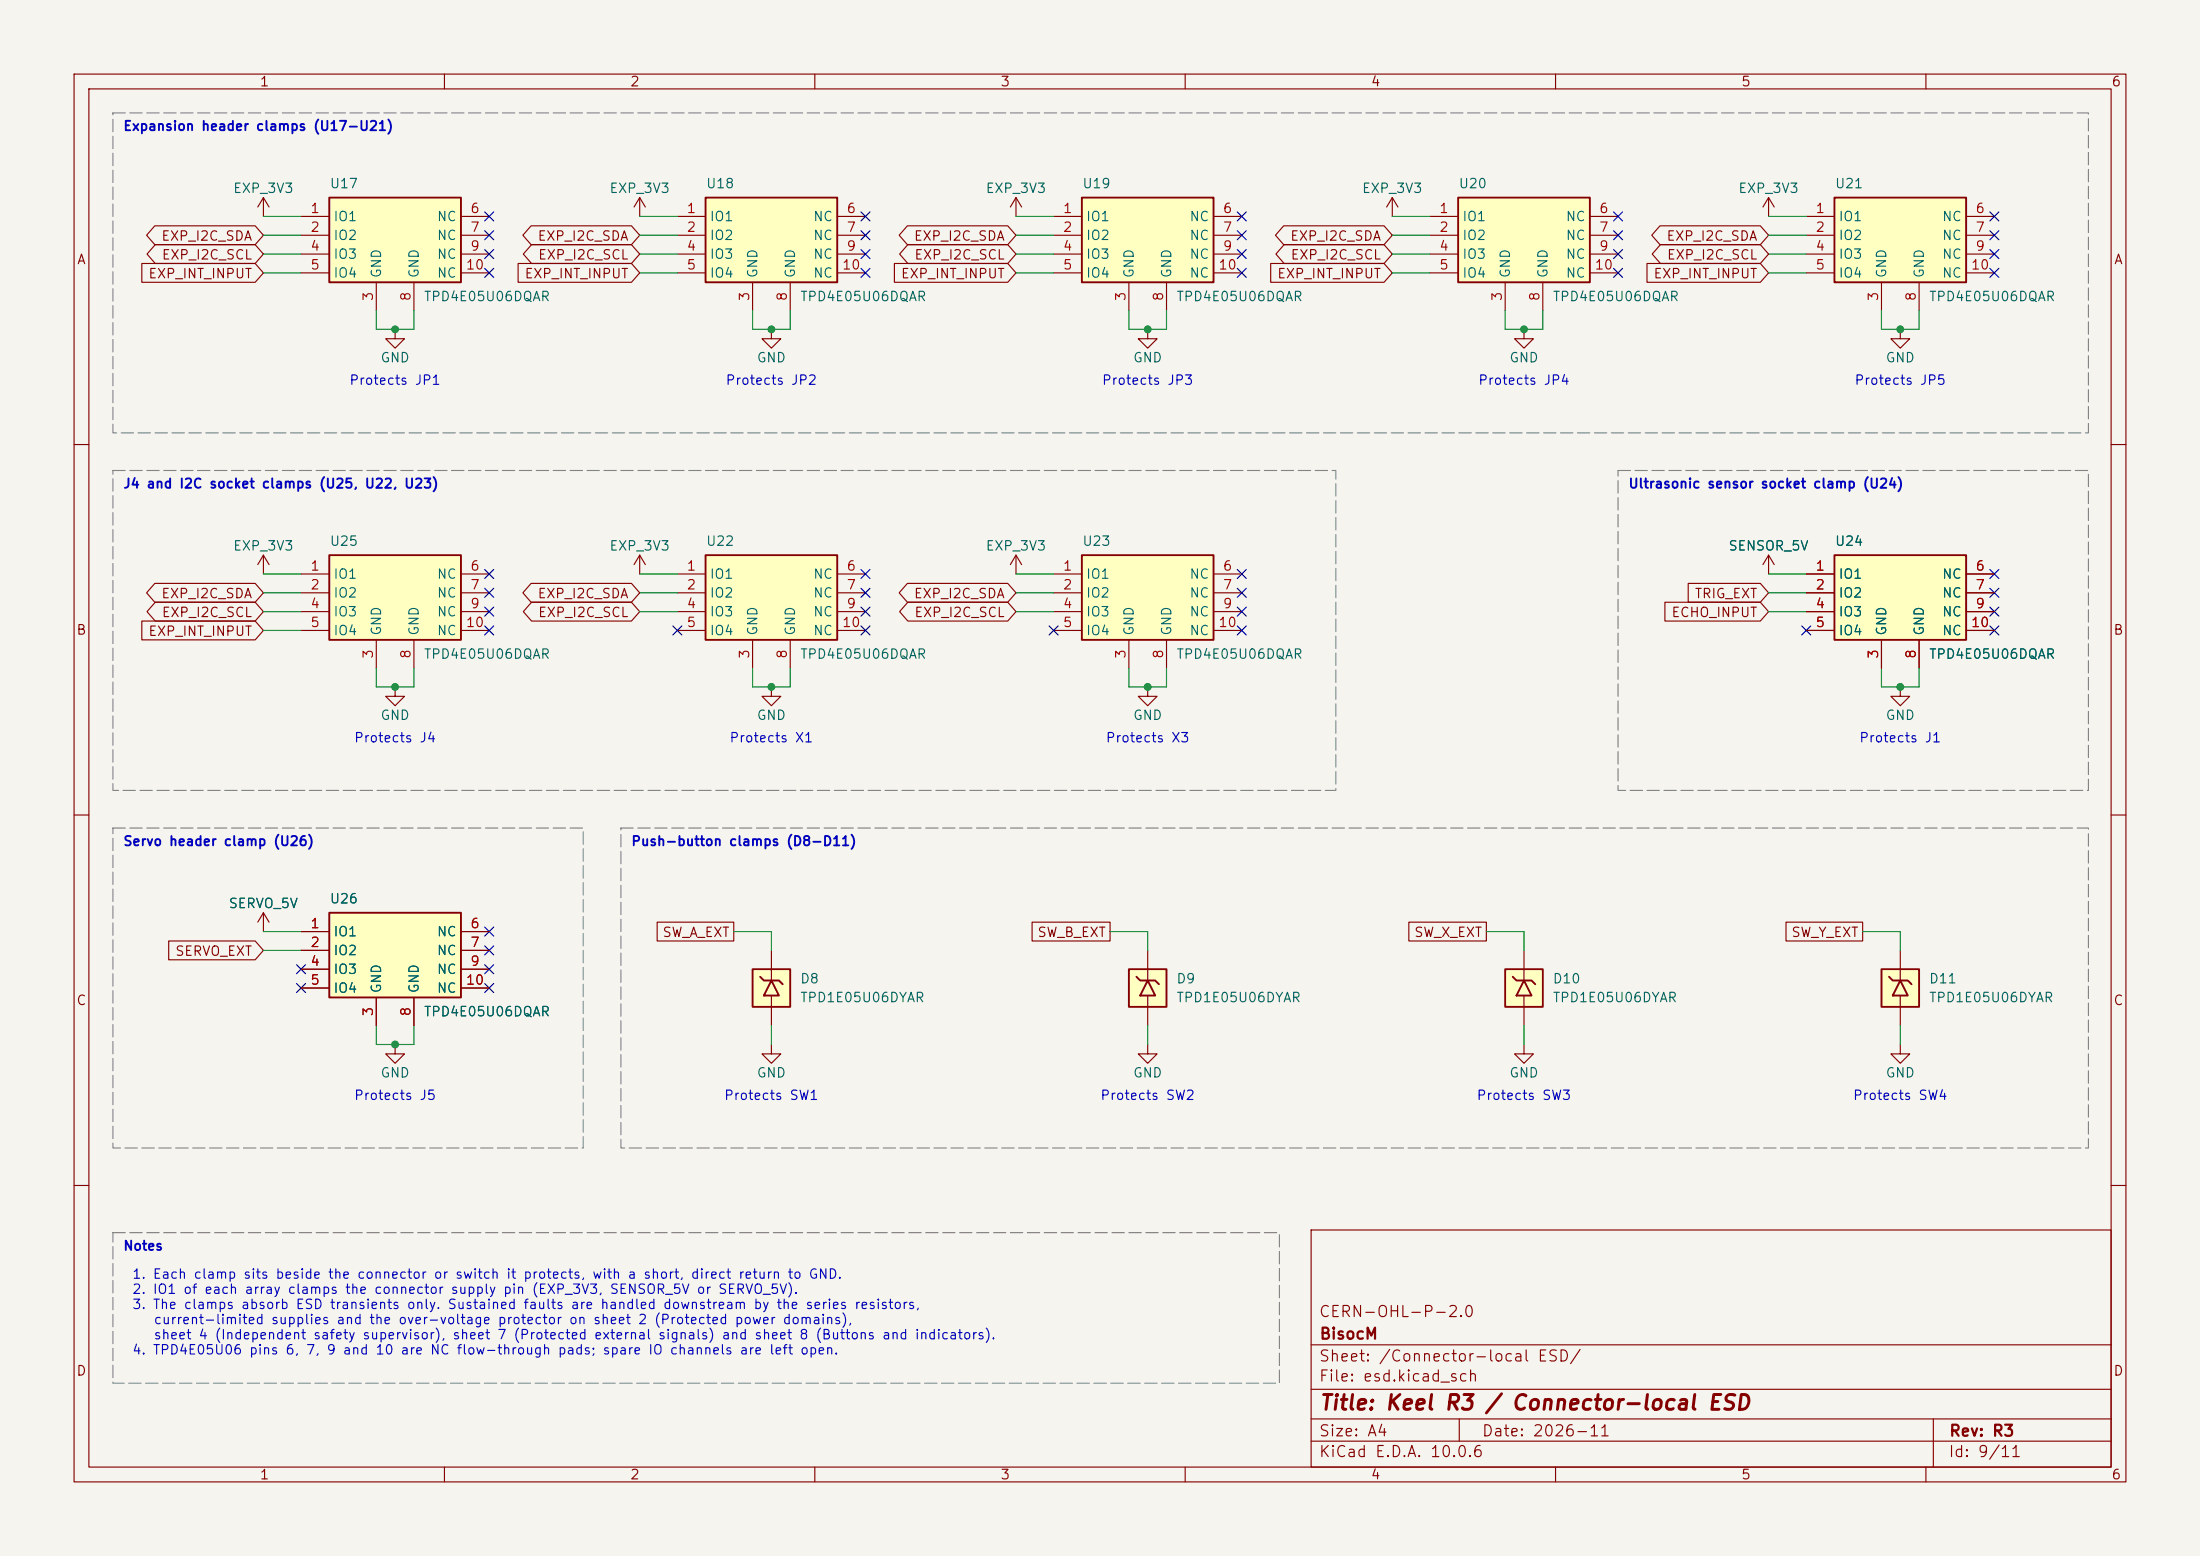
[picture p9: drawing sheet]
<svg xmlns="http://www.w3.org/2000/svg" width="297mm" height="210mm" viewBox="0 0 297 210" stroke-linecap="round" stroke-linejoin="round" font-family="sans-serif">
<path d="M0 0h297v210h-297z" fill="#f5f4ef" stroke="#f5f4ef" stroke-width=".14"/>
<g fill="none" stroke="#840000" stroke-width=".15">
<path d="M10 10h277v190h-277zM12 12h273v186h-273zM60 10v2M110 10v2M160 10v2M210 10v2M260 10v2M154.9 44.5v1.2h1.3l-1.3 1.3-1.2-1.3h1.2M10 60h2M285 60h2M10 110h2M285 110h2"/>
<path d="M10 160h2M177 166h108v32h-108zM285 160h2M60 198v2M110 198v2M160 198v2M177 194.5h108M177 191.5h108M177 187.5h108M177 181.5h108M197 191.5v3M210 198v2"/>
<path d="M260 198v2M261 191.5v6.5"/>
</g>
<path d="M152.4 130.8h5.1v5.1h-5.1z" fill="#ffffc2"/>
<path d="M152.4 130.8h5.1v5.1h-5.1zM153.4 131.8l.5 .5h2.1l.5 .5M154.9 132.3l1.1 2.1h-2.1z" fill="none" stroke="#840000" stroke-width=".25"/>
<path d="M104.1 44.5v1.2h1.3l-1.3 1.3-1.2-1.3h1.2M104.1 92.7v1.3h1.3l-1.3 1.3-1.2-1.3h1.2M154.9 128.3v4M154.9 134.4v4M256.5 141v1.2h1.3l-1.3 1.3-1.2-1.3h1.2" fill="none" stroke="#840000" stroke-width=".15"/>
<path d="M203.2 130.8h5.1v5.1h-5.1z" fill="#ffffc2"/>
<path d="M203.2 130.8h5.1v5.1h-5.1zM204.2 131.8l.5 .5h2.1l.5 .5M205.7 132.3l1.1 2.1h-2.1z" fill="none" stroke="#840000" stroke-width=".25"/>
<path d="M205.7 128.3v4M205.7 134.4v4" fill="none" stroke="#840000" stroke-width=".15"/>
<path d="M95.2 74.9h17.8v11.5h-17.8z" fill="#ffffc2"/>
<path d="M95.2 74.9h17.8v11.5h-17.8z" fill="none" stroke="#840000" stroke-width=".25"/>
<path d="M91.4 77.5h3.8M113 77.5h3.8M91.4 80h3.8M91.4 82.6h3.8M91.4 85.1h3.8M101.6 86.4v3.8M106.7 86.4v3.8M113 80h3.8M113 82.6h3.8M113 85.1h3.8" fill="none" stroke="#840000" stroke-width=".15"/>
<path d="M44.4 26.7h17.8v11.4h-17.8z" fill="#ffffc2"/>
<path d="M44.4 26.7h17.8v11.4h-17.8z" fill="none" stroke="#840000" stroke-width=".25"/>
<g fill="none" stroke="#840000" stroke-width=".15">
<path d="M40.6 29.2h3.8M40.6 31.8h3.8M40.6 34.3h3.8M40.6 36.8h3.8M50.8 38.1v3.8M55.9 38.1v3.8M62.2 29.2h3.8M62.2 31.8h3.8M62.2 34.3h3.8M62.2 36.8h3.8M238.8 74.9l-.8 1.3M238.8 74.9l.7 1.3"/>
<path d="M238.8 74.9v2.6"/>
</g>
<path d="M254 130.8h5.1v5.1h-5.1z" fill="#ffffc2"/>
<path d="M254 130.8h5.1v5.1h-5.1zM255 131.8l.5 .5h2.1l.5 .5M256.5 132.3l1.1 2.1h-2.1z" fill="none" stroke="#840000" stroke-width=".25"/>
<path d="M256.5 128.3v4M256.5 134.4v4" fill="none" stroke="#840000" stroke-width=".15"/>
<path d="M44.4 74.9h17.8v11.5h-17.8z" fill="#ffffc2"/>
<path d="M44.4 74.9h17.8v11.5h-17.8z" fill="none" stroke="#840000" stroke-width=".25"/>
<g fill="none" stroke="#840000" stroke-width=".15">
<path d="M188 26.7l-.8 1.2M188 26.7l.7 1.2M188 26.7v2.5M40.6 77.5h3.8M62.2 77.5h3.8M40.6 80h3.8M40.6 82.6h3.8M40.6 85.1h3.8M50.8 86.4v3.8M55.9 86.4v3.8M62.2 80h3.8M62.2 82.6h3.8"/>
<path d="M62.2 85.1h3.8"/>
</g>
<path d="M146 26.7h17.8v11.4h-17.8z" fill="#ffffc2"/>
<path d="M146 26.7h17.8v11.4h-17.8z" fill="none" stroke="#840000" stroke-width=".25"/>
<path d="M142.2 29.2h3.8M142.2 31.8h3.8M142.2 34.3h3.8M142.2 36.8h3.8M152.4 38.1v3.8M157.5 38.1v3.8M163.8 29.2h3.8M163.8 31.8h3.8M163.8 34.3h3.8M163.8 36.8h3.8M205.7 44.5v1.2h1.3l-1.3 1.3-1.2-1.3h1.2" fill="none" stroke="#840000" stroke-width=".15"/>
<path d="M101.6 130.8h5.1v5.1h-5.1z" fill="#ffffc2"/>
<path d="M101.6 130.8h5.1v5.1h-5.1zM102.6 131.8l.5 .5h2.1l.5 .5M104.1 132.3l1.1 2.1h-2.1z" fill="none" stroke="#840000" stroke-width=".25"/>
<path d="M154.9 92.7v1.3h1.3l-1.3 1.3-1.2-1.3h1.2M104.1 128.3v4M104.1 134.4v4" fill="none" stroke="#840000" stroke-width=".15"/>
<path d="M44.4 123.2h17.8v11.4h-17.8z" fill="#ffffc2"/>
<path d="M44.4 123.2h17.8v11.4h-17.8z" fill="none" stroke="#840000" stroke-width=".25"/>
<g fill="none" stroke="#840000" stroke-width=".15">
<path d="M35.6 123.2l-.8 1.3M35.6 123.2l.7 1.3M35.6 123.2v2.5M40.6 125.7h3.8M40.6 128.3h3.8M40.6 130.8h3.8M40.6 133.4h3.8M50.8 134.6v3.8M55.9 134.6v3.8M62.2 125.7h3.8M62.2 128.3h3.8M62.2 130.8h3.8"/>
<path d="M62.2 133.4h3.8M53.3 141v1.2h1.3l-1.3 1.3-1.2-1.3h1.2M154.9 141v1.2h1.3l-1.3 1.3-1.2-1.3h1.2"/>
</g>
<path d="M247.6 26.7h17.8v11.4h-17.8z" fill="#ffffc2"/>
<path d="M247.6 26.7h17.8v11.4h-17.8z" fill="none" stroke="#840000" stroke-width=".25"/>
<path d="M243.8 29.2h3.8M243.8 31.8h3.8M243.8 34.3h3.8M243.8 36.8h3.8M254 38.1v3.8M259.1 38.1v3.8M265.4 29.2h3.8M265.4 31.8h3.8M265.4 34.3h3.8M265.4 36.8h3.8M256.5 44.5v1.2h1.3l-1.3 1.3-1.2-1.3h1.2" fill="none" stroke="#840000" stroke-width=".15"/>
<path d="M196.8 26.7h17.8v11.4h-17.8z" fill="#ffffc2"/>
<path d="M196.8 26.7h17.8v11.4h-17.8z" fill="none" stroke="#840000" stroke-width=".25"/>
<g fill="none" stroke="#840000" stroke-width=".15">
<path d="M35.6 26.7l-.8 1.2M35.6 26.7l.7 1.2M35.6 26.7v2.5M86.4 26.7l-.8 1.2M86.4 26.7l.7 1.2M86.4 26.7v2.5M193 29.2h3.8M193 31.8h3.8M193 34.3h3.8M193 36.8h3.8M203.2 38.1v3.8M208.3 38.1v3.8"/>
<path d="M214.6 29.2h3.8M214.6 31.8h3.8M214.6 34.3h3.8M214.6 36.8h3.8M137.2 74.9l-.8 1.3M137.2 74.9l.7 1.3M137.2 74.9v2.6"/>
</g>
<path d="M95.2 26.7h17.8v11.4h-17.8z" fill="#ffffc2"/>
<path d="M95.2 26.7h17.8v11.4h-17.8z" fill="none" stroke="#840000" stroke-width=".25"/>
<path d="M91.4 29.2h3.8M91.4 31.8h3.8M91.4 34.3h3.8M91.4 36.8h3.8M101.6 38.1v3.8M106.7 38.1v3.8M113 29.2h3.8M113 31.8h3.8M113 34.3h3.8M113 36.8h3.8" fill="none" stroke="#840000" stroke-width=".15"/>
<path d="M146 74.9h17.8v11.5h-17.8z" fill="#ffffc2"/>
<path d="M146 74.9h17.8v11.5h-17.8z" fill="none" stroke="#840000" stroke-width=".25"/>
<g fill="none" stroke="#840000" stroke-width=".15">
<path d="M137.2 26.7l-.8 1.2M137.2 26.7l.7 1.2M137.2 26.7v2.5M53.3 44.5v1.2h1.3l-1.3 1.3-1.2-1.3h1.2M35.6 74.9l-.8 1.3M35.6 74.9l.7 1.3M35.6 74.9v2.6M142.2 77.5h3.8M163.8 77.5h3.8M142.2 80h3.8M142.2 82.6h3.8M142.2 85.1h3.8"/>
<path d="M152.4 86.4v3.8M157.5 86.4v3.8M163.8 80h3.8M163.8 82.6h3.8M163.8 85.1h3.8M104.1 141v1.2h1.3l-1.3 1.3-1.2-1.3h1.2"/>
</g>
<path d="M247.6 74.9h17.8v11.5h-17.8z" fill="#ffffc2"/>
<path d="M247.6 74.9h17.8v11.5h-17.8z" fill="none" stroke="#840000" stroke-width=".25"/>
<g fill="none" stroke="#840000" stroke-width=".15">
<path d="M19.1 35.6h15.3l1.2 1.2-1.2 1.3h-15.3zM20.9 30.5h13.5l1.2 1.3-1.2 1.2h-13.5l-1.1-1.2zM21 33h13.4l1.2 1.3-1.2 1.3h-13.4l-1.2-1.3zM69.9 35.6h15.3l1.2 1.2-1.2 1.3h-15.3zM71.7 30.5h13.5l1.2 1.3-1.2 1.2h-13.5l-1.1-1.2zM71.8 33h13.4l1.2 1.3-1.2 1.3h-13.4l-1.2-1.3zM120.7 35.6h15.3l1.2 1.2-1.2 1.3h-15.3zM122.5 30.5h13.5l1.2 1.3-1.2 1.2h-13.5l-1.1-1.2zM122.6 33h13.4l1.2 1.3-1.2 1.3h-13.4l-1.2-1.3zM171.5 35.6h15.3l1.2 1.2-1.2 1.3h-15.3zM173.3 30.5h13.5l1.2 1.3-1.2 1.2h-13.5l-1.1-1.2zM173.4 33h13.4l1.2 1.3-1.2 1.3h-13.4l-1.2-1.3z"/>
<path d="M222.3 35.6h15.3l1.2 1.2-1.2 1.3h-15.3zM224.1 30.5h13.5l1.2 1.3-1.2 1.2h-13.5l-1.1-1.2zM224.2 33h13.4l1.2 1.3-1.2 1.3h-13.4l-1.2-1.3zM238.8 26.7l-.8 1.2M238.8 26.7l.7 1.2M238.8 26.7v2.5M20.9 78.7h13.5l1.2 1.3-1.2 1.3h-13.5l-1.1-1.3zM71.7 78.7h13.5l1.2 1.3-1.2 1.3h-13.5l-1.1-1.3zM86.4 74.9l-.8 1.3M86.4 74.9l.7 1.3M86.4 74.9v2.6M122.5 78.7h13.5l1.2 1.3-1.2 1.3h-13.5l-1.1-1.3z"/>
<path d="M227.9 78.7h9.7l1.2 1.3-1.2 1.3h-9.7zM243.8 77.5h3.8M265.4 77.5h3.8M19.1 83.8h15.3l1.2 1.3-1.2 1.3h-15.3zM21 81.3h13.4l1.2 1.3-1.2 1.2h-13.4l-1.2-1.2zM53.3 92.7v1.3h1.3l-1.3 1.3-1.2-1.3h1.2M71.8 81.3h13.4l1.2 1.3-1.2 1.2h-13.4l-1.2-1.2zM122.6 81.3h13.4l1.2 1.3-1.2 1.2h-13.4l-1.2-1.2zM224.8 81.3h12.8l1.2 1.3-1.2 1.2h-12.8zM243.8 80h3.8M243.8 82.6h3.8M243.8 85.1h3.8"/>
<path d="M254 86.4v3.8M256.5 92.7v1.3h1.3l-1.3 1.3-1.2-1.3h1.2M259.1 86.4v3.8M265.4 80h3.8M265.4 82.6h3.8M265.4 85.1h3.8M22.8 127h11.6l1.2 1.3-1.2 1.2h-11.6zM40.6 125.7h3.8M40.6 128.3h3.8M40.6 130.8h3.8M40.6 133.4h3.8M50.8 134.6v3.8"/>
<path d="M55.9 134.6v3.8M62.2 125.7h3.8M62.2 128.3h3.8M62.2 130.8h3.8M62.2 133.4h3.8M88.7 124.5h10.4v2.5h-10.4zM139.3 124.5h10.6v2.5h-10.6zM190.2 124.5h10.5v2.5h-10.5zM241.1 124.5h10.4v2.5h-10.4zM205.7 141v1.2h1.3l-1.3 1.3-1.2-1.3h1.2"/>
</g>
<g fill="none" stroke="#009600" stroke-width=".15">
<path d="M35.6 29.2h5M35.6 31.8h5M35.6 34.3h5M35.6 36.8h5M86.4 29.2h5M86.4 31.8h5M86.4 34.3h5M86.4 36.8h5M137.2 29.2h5M137.2 31.8h5M137.2 34.3h5M137.2 36.8h5"/>
<path d="M188 29.2h5M188 31.8h5M188 34.3h5M188 36.8h5M238.8 29.2h5M238.8 31.8h5M238.8 34.3h5M238.8 36.8h5M50.8 41.9v2.6h5.1v-2.6M101.6 41.9v2.6h5.1v-2.6M152.4 41.9v2.6h5.1v-2.6M203.2 41.9v2.6h5.1v-2.6"/>
<path d="M254 41.9v2.6h5.1v-2.6M35.6 77.5h5M86.4 77.5h5M137.2 77.5h5M238.8 77.5h5M35.6 80h5M35.6 82.6h5M35.6 85.1h5M50.8 90.2v2.5h5.1v-2.5M86.4 80h5M86.4 82.6h5M101.6 90.2v2.5h5.1v-2.5"/>
<path d="M137.2 80h5M137.2 82.6h5M152.4 90.2v2.5h5.1v-2.5M238.8 80h5M238.8 82.6h5M254 90.2v2.5h5.1v-2.5M35.6 125.7h5M35.6 128.3h5M50.8 138.4v2.6h5.1v-2.6M99.1 125.7h5v2.6M104.1 138.4v2.6M149.9 125.7h5v2.6"/>
<path d="M154.9 138.4v2.6M200.7 125.7h5v2.6M205.7 138.4v2.6M251.5 125.7h5v2.6M256.5 138.4v2.6"/>
</g>
<g fill="none" stroke="#000084" stroke-width=".15">
<path d="M65.4 36.2l1.2 1.2M65.4 33.7l1.2 1.2M65.4 31.1l1.2 1.3M65.4 28.6l1.2 1.2M66.6 36.2l-1.2 1.2M66.6 33.7l-1.2 1.2M66.6 31.1l-1.2 1.3M66.6 28.6l-1.2 1.2M116.2 36.2l1.2 1.2M116.2 33.7l1.2 1.2M116.2 31.1l1.2 1.3M116.2 28.6l1.2 1.2"/>
<path d="M117.4 31.1l-1.2 1.3M117.4 36.2l-1.2 1.2M117.4 28.6l-1.2 1.2M117.4 33.7l-1.2 1.2M167 28.6l1.2 1.2M167 31.1l1.2 1.3M167 36.2l1.2 1.2M167 33.7l1.2 1.2M168.2 28.6l-1.2 1.2M168.2 31.1l-1.2 1.3M168.2 33.7l-1.2 1.2M168.2 36.2l-1.2 1.2"/>
<path d="M217.8 28.6l1.2 1.2M217.8 33.7l1.2 1.2M217.8 36.2l1.2 1.2M217.8 31.1l1.2 1.3M219 28.6l-1.2 1.2M219 33.7l-1.2 1.2M219 36.2l-1.2 1.2M219 31.1l-1.2 1.3M268.6 36.2l1.2 1.2M268.6 33.7l1.2 1.2M268.6 31.1l1.2 1.3M268.6 28.6l1.2 1.2"/>
<path d="M269.8 36.2l-1.2 1.2M269.8 33.7l-1.2 1.2M269.8 31.1l-1.2 1.3M269.8 28.6l-1.2 1.2M65.4 79.4l1.2 1.2M65.4 76.9l1.2 1.2M66.6 79.4l-1.2 1.2M66.6 76.9l-1.2 1.2M116.2 79.4l1.2 1.2M116.2 76.9l1.2 1.2M117.4 76.9l-1.2 1.2M117.4 79.4l-1.2 1.2"/>
<path d="M167 79.4l1.2 1.2M167 76.9l1.2 1.2M168.2 79.4l-1.2 1.2M168.2 76.9l-1.2 1.2M268.6 76.9l1.2 1.2M268.6 79.4l1.2 1.2M269.8 76.9l-1.2 1.2M269.8 79.4l-1.2 1.2M65.4 81.9l1.2 1.3M65.4 84.5l1.2 1.2M66.6 81.9l-1.2 1.3M66.6 84.5l-1.2 1.2"/>
<path d="M90.8 84.5l1.2 1.2M92 84.5l-1.2 1.2M116.2 81.9l1.2 1.3M116.2 84.5l1.2 1.2M117.4 81.9l-1.2 1.3M117.4 84.5l-1.2 1.2M141.6 84.5l1.2 1.2M142.8 84.5l-1.2 1.2M167 84.5l1.2 1.2M167 81.9l1.2 1.3M168.2 84.5l-1.2 1.2M168.2 81.9l-1.2 1.3"/>
<path d="M243.2 84.5l1.2 1.2M244.4 84.5l-1.2 1.2M268.6 84.5l1.2 1.2M268.6 81.9l1.2 1.3M269.8 84.5l-1.2 1.2M269.8 81.9l-1.2 1.3M40 130.2l1.2 1.2M40 132.7l1.2 1.3M41.2 130.2l-1.2 1.2M41.2 132.7l-1.2 1.3M65.4 127.7l1.2 1.2M65.4 130.2l1.2 1.2"/>
<path d="M65.4 132.7l1.2 1.3M65.4 125.1l1.2 1.2M66.6 127.7l-1.2 1.2M66.6 130.2l-1.2 1.2M66.6 132.7l-1.2 1.3M66.6 125.1l-1.2 1.2"/>
</g>
<path d="M15.2 15.2h266.7v43.2h-266.7zM15.2 63.5h165.1v43.2h-165.1zM218.4 63.5h63.5v43.2h-63.5zM15.2 111.8h63.5v43.1h-63.5zM83.8 111.8h198.1v43.1h-198.1zM15.2 166.4h157.5v20.3h-157.5z" fill="none" stroke="#848484" stroke-width=".15" stroke-dasharray="1.7 .6"/>
<g fill="#009600" stroke="#009600" stroke-width=".14">
<circle cx="154.9" cy="92.7" r=".46"/>
<circle cx="154.9" cy="44.5" r=".46"/>
<circle cx="256.5" cy="44.5" r=".46"/>
<circle cx="53.3" cy="44.5" r=".46"/>
<circle cx="53.3" cy="92.7" r=".46"/>
<circle cx="104.1" cy="92.7" r=".46"/>
<circle cx="205.7" cy="44.5" r=".46"/>
<circle cx="256.5" cy="92.7" r=".46"/>
<circle cx="53.3" cy="141" r=".46"/>
<circle cx="104.1" cy="44.5" r=".46"/>
</g>
<text font-size="2" fill="#840000" x="178" y="190.8">Title: Keel R3 / Connector-local ESD</text>
<g font-size="1.5" fill="#840000">
<text x="178" y="178.1">CERN-OHL-P-2.0</text>
<text x="178" y="184.1">Sheet: /Connector-local ESD/</text>
<text x="178" y="181.1">BisocM</text>
<text x="178" y="186.8">File: esd.kicad_sch</text>
<text x="178" y="197">KiCad E.D.A. 10.0.6</text>
<text x="178" y="194.2">Size: A4</text>
<text x="200" y="194.2">Date: 2026-11</text>
<text x="263" y="197">Id: 9/11</text>
<text x="263" y="194.2">Rev: R3</text>
</g>
<g font-size="1.3" fill="#840000">
<text x="35" y="12">1</text>
<text x="85" y="12">2</text>
<text x="135" y="12">3</text>
<text x="185" y="12">4</text>
<text x="235" y="12">5</text>
<text x="285" y="12">6</text>
<text x="10.3" y="36">A</text>
<text x="21.7" y="32.8">EXP_I2C_SDA</text>
<text x="21.7" y="35.3">EXP_I2C_SCL</text>
<text x="72.5" y="32.8">EXP_I2C_SDA</text>
<text x="72.5" y="35.3">EXP_I2C_SCL</text>
<text x="123.3" y="32.8">EXP_I2C_SDA</text>
<text x="123.3" y="35.3">EXP_I2C_SCL</text>
<text x="174.1" y="32.8">EXP_I2C_SDA</text>
<text x="174.1" y="35.3">EXP_I2C_SCL</text>
<text x="224.9" y="32.8">EXP_I2C_SDA</text>
<text x="224.9" y="35.3">EXP_I2C_SCL</text>
<text x="285.3" y="36">A</text>
<text x="19.9" y="37.9">EXP_INT_INPUT</text>
<text x="70.7" y="37.9">EXP_INT_INPUT</text>
<text x="121.5" y="37.9">EXP_INT_INPUT</text>
<text x="172.3" y="37.9">EXP_INT_INPUT</text>
<text x="223.1" y="37.9">EXP_INT_INPUT</text>
<text x="21.7" y="81.1">EXP_I2C_SDA</text>
<text x="21.7" y="83.6">EXP_I2C_SCL</text>
<text x="72.5" y="81.1">EXP_I2C_SDA</text>
<text x="72.5" y="83.6">EXP_I2C_SCL</text>
<text x="123.3" y="81.1">EXP_I2C_SDA</text>
<text x="123.3" y="83.6">EXP_I2C_SCL</text>
<text x="225.6" y="83.6">ECHO_INPUT</text>
<text x="228.7" y="81.1">TRIG_EXT</text>
<text x="10.2" y="86">B</text>
<text x="19.9" y="86.1">EXP_INT_INPUT</text>
<text x="285.2" y="86">B</text>
<text x="23.6" y="129.3">SERVO_EXT</text>
<text x="89.3" y="126.8">SW_A_EXT</text>
<text x="140" y="126.8">SW_B_EXT</text>
<text x="190.8" y="126.8">SW_X_EXT</text>
<text x="241.7" y="126.8">SW_Y_EXT</text>
<text x="10.2" y="136">C</text>
<text x="285.2" y="136">C</text>
<text x="10.2" y="186">D</text>
<text x="285.2" y="186">D</text>
<text x="35" y="200">1</text>
<text x="85" y="200">2</text>
<text x="135" y="200">3</text>
<text x="185" y="200">4</text>
<text x="235" y="200">5</text>
<text x="285" y="200">6</text>
</g>
<g font-size="1.3" fill="#0000c2">
<text x="16.6" y="18">Expansion header clamps (U17-U21)</text>
<text x="47.1" y="52.3">Protects JP1</text>
<text x="97.9" y="52.3">Protects JP2</text>
<text x="148.7" y="52.3">Protects JP3</text>
<text x="199.5" y="52.3">Protects JP4</text>
<text x="250.3" y="52.3">Protects JP5</text>
<text x="16.6" y="66.2">J4 and I2C socket clamps (U25, U22, U23)</text>
<text x="219.8" y="66.2">Ultrasonic sensor socket clamp (U24)</text>
<text x="47.7" y="100.5">Protects J4</text>
<text x="98.4" y="100.5">Protects X1</text>
<text x="149.2" y="100.5">Protects X3</text>
<text x="250.9" y="100.5">Protects J1</text>
<text x="16.6" y="114.5">Servo header clamp (U26)</text>
<text x="85.1" y="114.5">Push-button clamps (D8-D11)</text>
<text x="47.7" y="148.8">Protects J5</text>
<text x="97.7" y="148.8">Protects SW1</text>
<text x="148.5" y="148.8">Protects SW2</text>
<text x="199.3" y="148.8">Protects SW3</text>
<text x="250.1" y="148.8">Protects SW4</text>
<text x="16.6" y="169.1">Notes</text>
<text x="17.8" y="172.9">1. Each clamp sits beside the connector or switch it protects, with a short, direct return to GND.</text>
<text x="17.8" y="175">2. IO1 of each array clamps the connector supply pin (EXP_3V3, SENSOR_5V or SERVO_5V).</text>
<text x="17.8" y="177">3. The clamps absorb ESD transients only. Sustained faults are handled downstream by the series resistors,</text>
<text x="20.7" y="179">current-limited supplies and the over-voltage protector on sheet 2 (Protected power domains),</text>
<text x="17.8" y="183.1">4. TPD4E05U06 pins 6, 7, 9 and 10 are NC flow-through pads; spare IO channels are left open.</text>
<text x="20.7" y="181.1">sheet 4 (Independent safety supervisor), sheet 7 (Protected external signals) and sheet 8 (Buttons and indicators).</text>
</g>
<g font-size="1.3" fill="#006464">
<text x="31.4" y="26.4">EXP_3V3</text>
<text x="44.4" y="25.7">U17</text>
<text x="82.2" y="26.4">EXP_3V3</text>
<text x="95.2" y="25.7">U18</text>
<text x="133" y="26.4">EXP_3V3</text>
<text x="146" y="25.7">U19</text>
<text x="183.8" y="26.4">EXP_3V3</text>
<text x="196.8" y="25.7">U20</text>
<text x="234.6" y="26.4">EXP_3V3</text>
<text x="247.6" y="25.7">U21</text>
<text x="44.9" y="30.2">IO1</text>
<text x="44.9" y="32.7">IO2</text>
<text x="44.9" y="35.3">IO3</text>
<text x="58.9" y="30.2">NC</text>
<text x="58.9" y="32.7">NC</text>
<text x="58.9" y="35.3">NC</text>
<text x="95.7" y="30.2">IO1</text>
<text x="95.7" y="32.7">IO2</text>
<text x="95.7" y="35.3">IO3</text>
<text x="109.7" y="30.2">NC</text>
<text x="109.7" y="32.7">NC</text>
<text x="109.7" y="35.3">NC</text>
<text x="146.5" y="30.2">IO1</text>
<text x="146.5" y="32.7">IO2</text>
<text x="146.5" y="35.3">IO3</text>
<text x="160.5" y="30.2">NC</text>
<text x="160.5" y="32.7">NC</text>
<text x="160.5" y="35.3">NC</text>
<text x="197.3" y="30.2">IO1</text>
<text x="197.3" y="32.7">IO2</text>
<text x="197.3" y="35.3">IO3</text>
<text x="211.3" y="30.2">NC</text>
<text x="211.3" y="32.7">NC</text>
<text x="211.3" y="35.3">NC</text>
<text x="248.1" y="30.2">IO1</text>
<text x="248.1" y="32.7">IO2</text>
<text x="248.1" y="35.3">IO3</text>
<text x="262.1" y="30.2">NC</text>
<text x="262.1" y="32.7">NC</text>
<text x="262.1" y="35.3">NC</text>
<text x="44.9" y="37.8">IO4</text>
<text x="51.8" y="37.6" transform="rotate(-90 51.8 37.6)">GND</text>
<text x="56.8" y="37.6" transform="rotate(-90 56.8 37.6)">GND</text>
<text x="57.1" y="41">TPD4E05U06DQAR</text>
<text x="58.9" y="37.8">NC</text>
<text x="95.7" y="37.8">IO4</text>
<text x="102.6" y="37.6" transform="rotate(-90 102.6 37.6)">GND</text>
<text x="107.6" y="37.6" transform="rotate(-90 107.6 37.6)">GND</text>
<text x="107.9" y="41">TPD4E05U06DQAR</text>
<text x="109.7" y="37.8">NC</text>
<text x="146.5" y="37.8">IO4</text>
<text x="153.4" y="37.6" transform="rotate(-90 153.4 37.6)">GND</text>
<text x="158.4" y="37.6" transform="rotate(-90 158.4 37.6)">GND</text>
<text x="158.7" y="41">TPD4E05U06DQAR</text>
<text x="160.5" y="37.8">NC</text>
<text x="197.3" y="37.8">IO4</text>
<text x="204.2" y="37.6" transform="rotate(-90 204.2 37.6)">GND</text>
<text x="209.2" y="37.6" transform="rotate(-90 209.2 37.6)">GND</text>
<text x="209.5" y="41">TPD4E05U06DQAR</text>
<text x="211.3" y="37.8">NC</text>
<text x="248.1" y="37.8">IO4</text>
<text x="255" y="37.6" transform="rotate(-90 255 37.6)">GND</text>
<text x="260" y="37.6" transform="rotate(-90 260 37.6)">GND</text>
<text x="260.3" y="41">TPD4E05U06DQAR</text>
<text x="262.1" y="37.8">NC</text>
<text x="51.3" y="49.2">GND</text>
<text x="102.1" y="49.2">GND</text>
<text x="152.9" y="49.2">GND</text>
<text x="203.7" y="49.2">GND</text>
<text x="254.5" y="49.2">GND</text>
<text x="31.4" y="74.6">EXP_3V3</text>
<text x="44.4" y="74">U25</text>
<text x="82.2" y="74.6">EXP_3V3</text>
<text x="95.2" y="74">U22</text>
<text x="133" y="74.6">EXP_3V3</text>
<text x="146" y="74">U23</text>
<text x="233.3" y="74.6">SENSOR_5V</text>
<text x="247.6" y="74">U24</text>
<text x="44.9" y="78.4">IO1</text>
<text x="44.9" y="81">IO2</text>
<text x="44.9" y="83.5">IO3</text>
<text x="58.9" y="78.4">NC</text>
<text x="58.9" y="81">NC</text>
<text x="58.9" y="83.5">NC</text>
<text x="95.7" y="78.4">IO1</text>
<text x="95.7" y="81">IO2</text>
<text x="95.7" y="83.5">IO3</text>
<text x="109.7" y="78.4">NC</text>
<text x="109.7" y="81">NC</text>
<text x="109.7" y="83.5">NC</text>
<text x="146.5" y="78.4">IO1</text>
<text x="146.5" y="81">IO2</text>
<text x="146.5" y="83.5">IO3</text>
<text x="160.5" y="78.4">NC</text>
<text x="160.5" y="81">NC</text>
<text x="160.5" y="83.5">NC</text>
<text x="248.1" y="78.4">IO1</text>
<text x="248.1" y="81">IO2</text>
<text x="248.1" y="83.5">IO3</text>
<text x="262.1" y="78.4">NC</text>
<text x="262.1" y="81">NC</text>
<text x="262.1" y="83.5">NC</text>
<text x="44.9" y="86.1">IO4</text>
<text x="51.8" y="85.9" transform="rotate(-90 51.8 85.9)">GND</text>
<text x="56.8" y="85.9" transform="rotate(-90 56.8 85.9)">GND</text>
<text x="57.1" y="89.2">TPD4E05U06DQAR</text>
<text x="58.9" y="86.1">NC</text>
<text x="95.7" y="86.1">IO4</text>
<text x="102.6" y="85.9" transform="rotate(-90 102.6 85.9)">GND</text>
<text x="107.6" y="85.9" transform="rotate(-90 107.6 85.9)">GND</text>
<text x="107.9" y="89.2">TPD4E05U06DQAR</text>
<text x="109.7" y="86.1">NC</text>
<text x="146.5" y="86.1">IO4</text>
<text x="153.4" y="85.9" transform="rotate(-90 153.4 85.9)">GND</text>
<text x="158.4" y="85.9" transform="rotate(-90 158.4 85.9)">GND</text>
<text x="158.7" y="89.2">TPD4E05U06DQAR</text>
<text x="160.5" y="86.1">NC</text>
<text x="248.1" y="86.1">IO4</text>
<text x="255" y="85.9" transform="rotate(-90 255 85.9)">GND</text>
<text x="260" y="85.9" transform="rotate(-90 260 85.9)">GND</text>
<text x="260.3" y="89.2">TPD4E05U06DQAR</text>
<text x="262.1" y="86.1">NC</text>
<text x="51.3" y="97.5">GND</text>
<text x="102.1" y="97.5">GND</text>
<text x="152.9" y="97.5">GND</text>
<text x="254.5" y="97.5">GND</text>
<text x="30.8" y="122.9">SERVO_5V</text>
<text x="44.4" y="122.2">U26</text>
<text x="44.9" y="126.7">IO1</text>
<text x="44.9" y="129.2">IO2</text>
<text x="44.9" y="131.8">IO3</text>
<text x="58.9" y="126.7">NC</text>
<text x="58.9" y="129.2">NC</text>
<text x="58.9" y="131.8">NC</text>
<text x="44.9" y="134.3">IO4</text>
<text x="51.8" y="134.1" transform="rotate(-90 51.8 134.1)">GND</text>
<text x="56.8" y="134.1" transform="rotate(-90 56.8 134.1)">GND</text>
<text x="57.1" y="137.5">TPD4E05U06DQAR</text>
<text x="58.9" y="134.3">NC</text>
<text x="107.9" y="133">D8</text>
<text x="107.9" y="135.6">TPD1E05U06DYAR</text>
<text x="158.7" y="133">D9</text>
<text x="158.7" y="135.6">TPD1E05U06DYAR</text>
<text x="209.5" y="133">D10</text>
<text x="209.5" y="135.6">TPD1E05U06DYAR</text>
<text x="260.3" y="133">D11</text>
<text x="260.3" y="135.6">TPD1E05U06DYAR</text>
<text x="51.3" y="145.7">GND</text>
<text x="102.1" y="145.7">GND</text>
<text x="152.9" y="145.7">GND</text>
<text x="203.7" y="145.7">GND</text>
<text x="254.5" y="145.7">GND</text>
</g>
<g font-size="1.3" fill="#a90000">
<text x="41.8" y="29.1">1</text>
<text x="63.4" y="29.1">6</text>
<text x="92.6" y="29.1">1</text>
<text x="114.2" y="29.1">6</text>
<text x="143.4" y="29.1">1</text>
<text x="165" y="29.1">6</text>
<text x="194.2" y="29.1">1</text>
<text x="215.8" y="29.1">6</text>
<text x="245" y="29.1">1</text>
<text x="266.6" y="29.1">6</text>
<text x="41.8" y="31.6">2</text>
<text x="41.8" y="34.2">4</text>
<text x="63.4" y="31.6">7</text>
<text x="63.4" y="34.2">9</text>
<text x="92.6" y="31.6">2</text>
<text x="92.6" y="34.2">4</text>
<text x="114.2" y="31.6">7</text>
<text x="114.2" y="34.2">9</text>
<text x="143.4" y="31.6">2</text>
<text x="143.4" y="34.2">4</text>
<text x="165" y="31.6">7</text>
<text x="165" y="34.2">9</text>
<text x="194.2" y="31.6">2</text>
<text x="194.2" y="34.2">4</text>
<text x="215.8" y="31.6">7</text>
<text x="215.8" y="34.2">9</text>
<text x="245" y="31.6">2</text>
<text x="245" y="34.2">4</text>
<text x="266.6" y="31.6">7</text>
<text x="266.6" y="34.2">9</text>
<text x="41.8" y="36.7">5</text>
<text x="50.7" y="40.7" transform="rotate(-90 50.7 40.7)">3</text>
<text x="55.7" y="40.7" transform="rotate(-90 55.7 40.7)">8</text>
<text x="62.8" y="36.7">10</text>
<text x="92.6" y="36.7">5</text>
<text x="101.5" y="40.7" transform="rotate(-90 101.5 40.7)">3</text>
<text x="106.5" y="40.7" transform="rotate(-90 106.5 40.7)">8</text>
<text x="113.6" y="36.7">10</text>
<text x="143.4" y="36.7">5</text>
<text x="152.3" y="40.7" transform="rotate(-90 152.3 40.7)">3</text>
<text x="157.3" y="40.7" transform="rotate(-90 157.3 40.7)">8</text>
<text x="164.4" y="36.7">10</text>
<text x="194.2" y="36.7">5</text>
<text x="203.1" y="40.7" transform="rotate(-90 203.1 40.7)">3</text>
<text x="208.1" y="40.7" transform="rotate(-90 208.1 40.7)">8</text>
<text x="215.2" y="36.7">10</text>
<text x="245" y="36.7">5</text>
<text x="253.9" y="40.7" transform="rotate(-90 253.9 40.7)">3</text>
<text x="258.9" y="40.7" transform="rotate(-90 258.9 40.7)">8</text>
<text x="266" y="36.7">10</text>
<text x="41.8" y="77.3">1</text>
<text x="63.4" y="77.3">6</text>
<text x="92.6" y="77.3">1</text>
<text x="114.2" y="77.3">6</text>
<text x="143.4" y="77.3">1</text>
<text x="165" y="77.3">6</text>
<text x="245" y="77.3">1</text>
<text x="266.6" y="77.3">6</text>
<text x="41.8" y="79.9">2</text>
<text x="41.8" y="82.4">4</text>
<text x="63.4" y="79.9">7</text>
<text x="63.4" y="82.4">9</text>
<text x="92.6" y="79.9">2</text>
<text x="92.6" y="82.4">4</text>
<text x="114.2" y="79.9">7</text>
<text x="114.2" y="82.4">9</text>
<text x="143.4" y="79.9">2</text>
<text x="143.4" y="82.4">4</text>
<text x="165" y="79.9">7</text>
<text x="165" y="82.4">9</text>
<text x="245" y="79.9">2</text>
<text x="245" y="82.4">4</text>
<text x="266.6" y="79.9">7</text>
<text x="266.6" y="82.4">9</text>
<text x="41.8" y="85">5</text>
<text x="50.7" y="89" transform="rotate(-90 50.7 89)">3</text>
<text x="55.7" y="89" transform="rotate(-90 55.7 89)">8</text>
<text x="62.8" y="85">10</text>
<text x="92.6" y="85">5</text>
<text x="101.5" y="89" transform="rotate(-90 101.5 89)">3</text>
<text x="106.5" y="89" transform="rotate(-90 106.5 89)">8</text>
<text x="113.6" y="85">10</text>
<text x="143.4" y="85">5</text>
<text x="152.3" y="89" transform="rotate(-90 152.3 89)">3</text>
<text x="157.3" y="89" transform="rotate(-90 157.3 89)">8</text>
<text x="164.4" y="85">10</text>
<text x="245" y="85">5</text>
<text x="253.9" y="89" transform="rotate(-90 253.9 89)">3</text>
<text x="258.9" y="89" transform="rotate(-90 258.9 89)">8</text>
<text x="266" y="85">10</text>
<text x="41.8" y="125.6">1</text>
<text x="63.4" y="125.6">6</text>
<text x="41.8" y="128.1">2</text>
<text x="41.8" y="130.7">4</text>
<text x="63.4" y="128.1">7</text>
<text x="63.4" y="130.7">9</text>
<text x="41.8" y="133.2">5</text>
<text x="50.7" y="137.3" transform="rotate(-90 50.7 137.3)">3</text>
<text x="55.7" y="137.3" transform="rotate(-90 55.7 137.3)">8</text>
<text x="62.8" y="133.2">10</text>
</g>
</svg>
